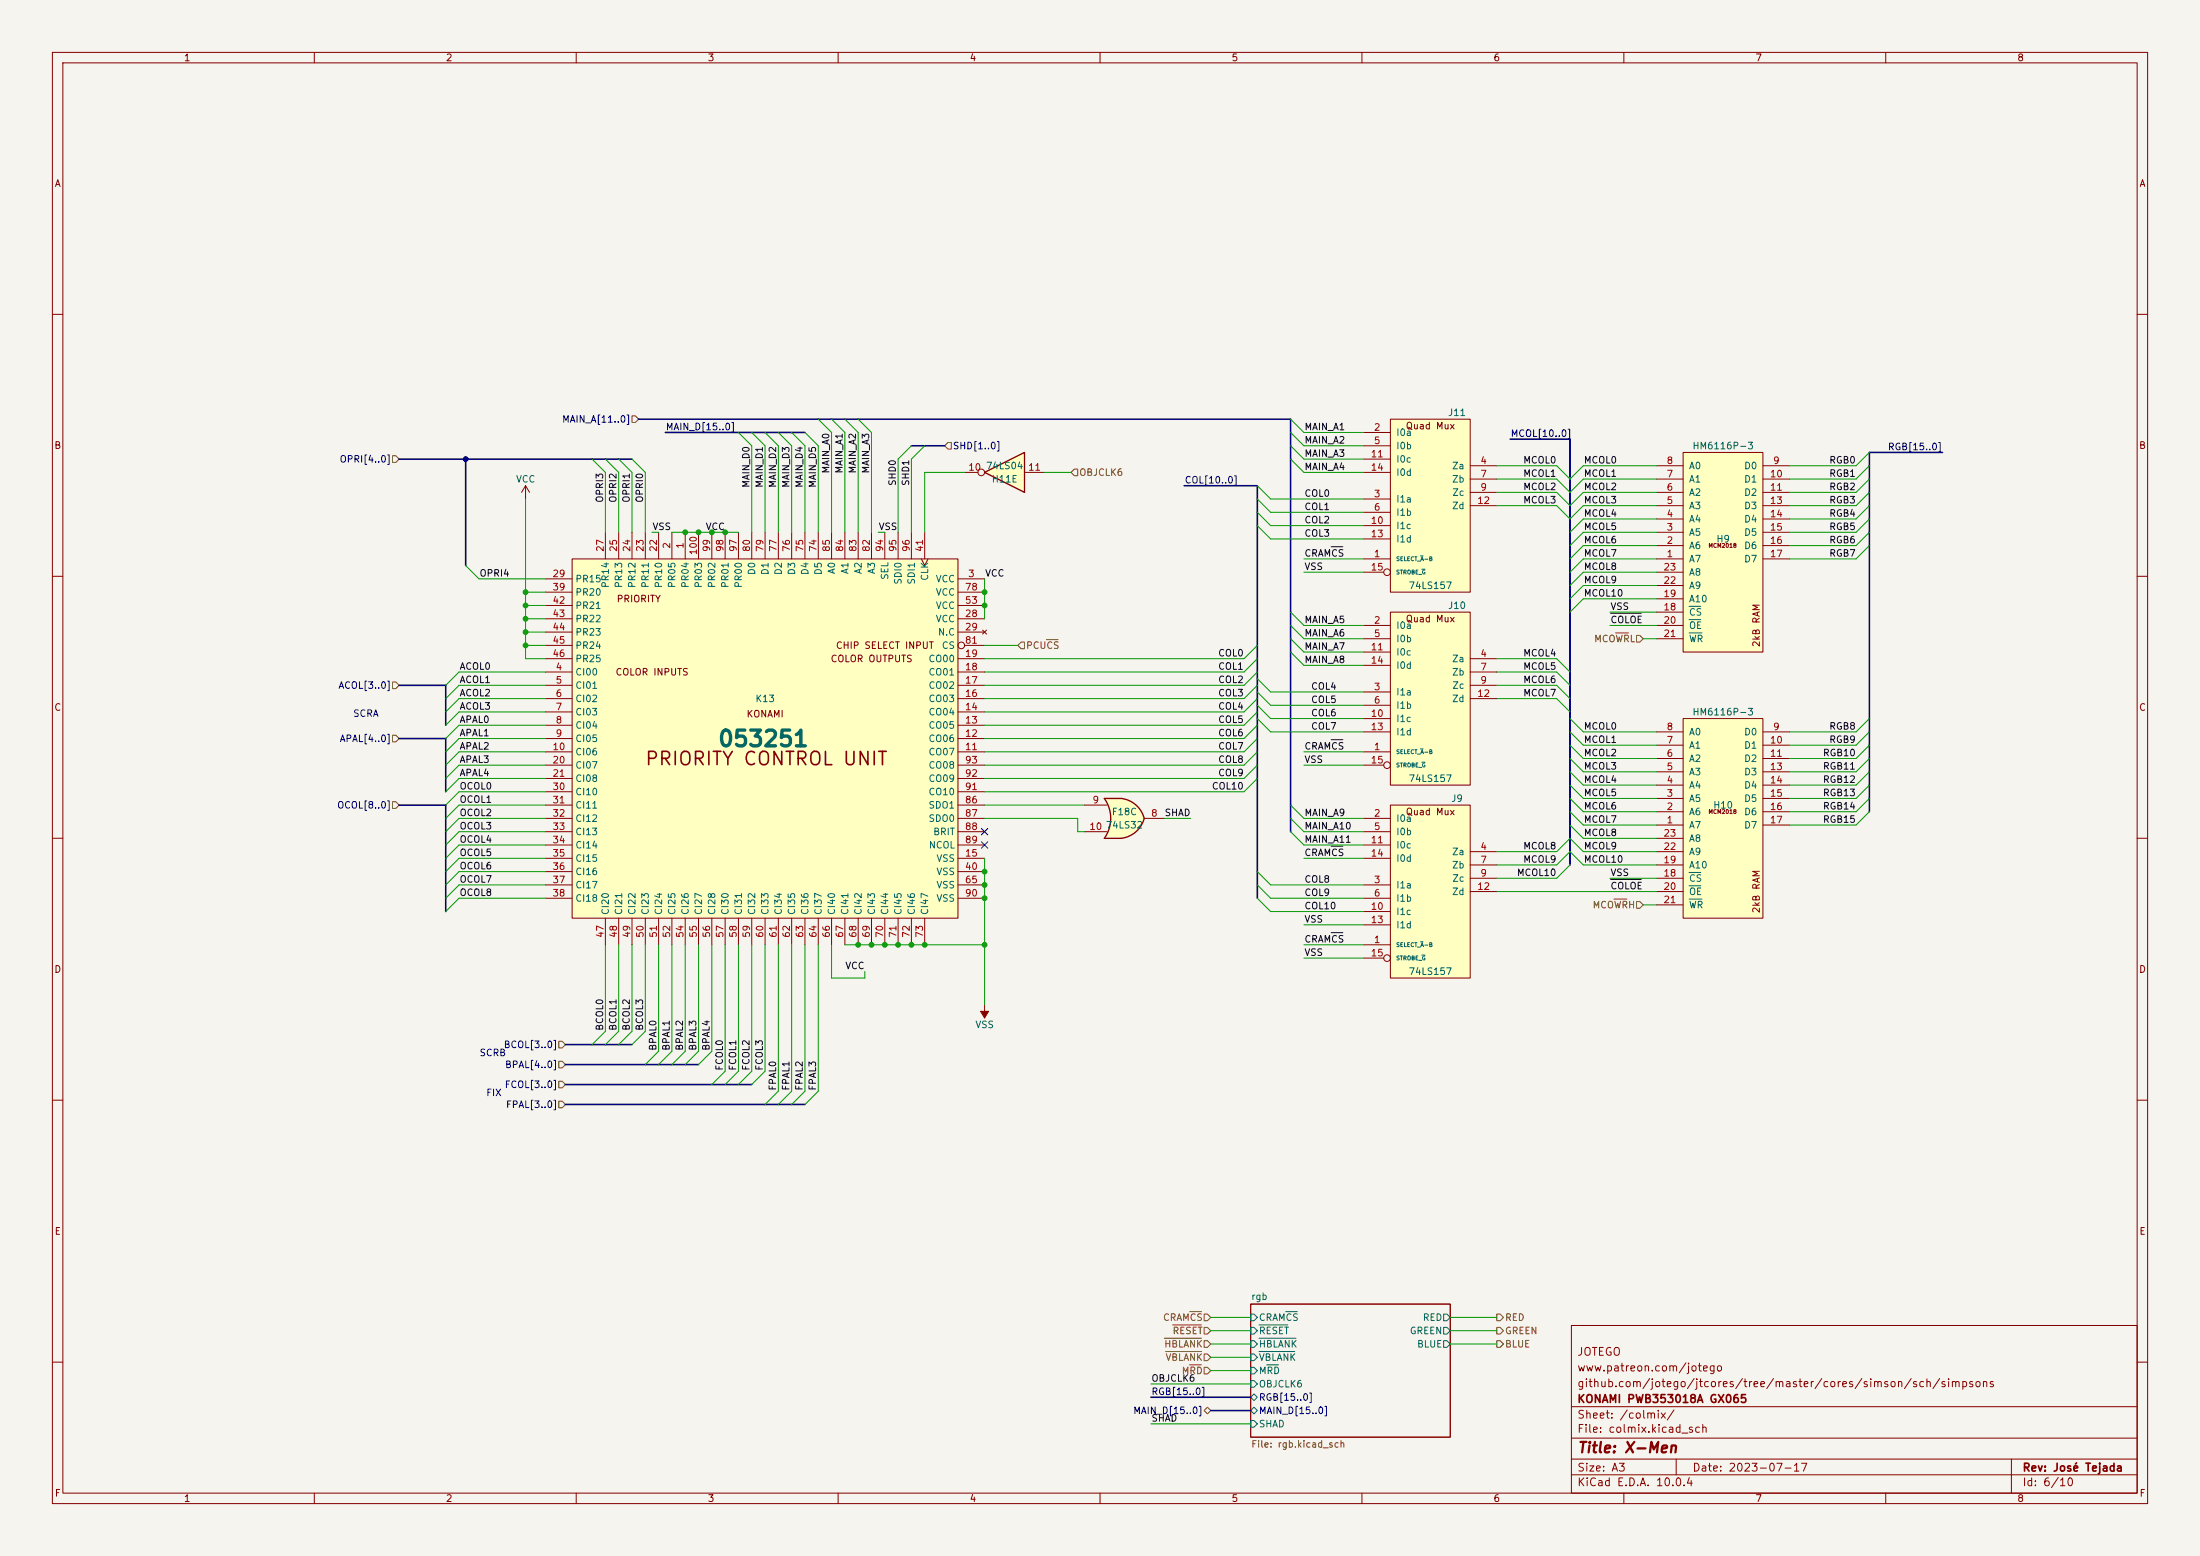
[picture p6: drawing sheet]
<svg xmlns="http://www.w3.org/2000/svg" width="420mm" height="297mm" viewBox="0 0 420 297" stroke-linecap="round" stroke-linejoin="round" font-family="sans-serif">
<path d="M0 0h420v297h-420z" fill="#f5f4ef" stroke="#f5f4ef" stroke-width=".19"/>
<g fill="none" stroke="#840000" stroke-width=".19">
<path d="M10 10h400v277h-400zM12 12h396v273h-396zM60 10v2M110 10v2M160 10v2M210 10v2M260 10v2M310 10v2M360 10v2M10 60h2M408 60h2M10 110h2"/>
<path d="M408 110h2M10 160h2M408 160h2M10 210h2M408 210h2M238.8 248.9h38.1v25.4h-38.1zM300 253h108v32h-108zM10 260h2M300 278.5h108M300 274.5h108M300 268.5h108M320 278.5v3"/>
<path d="M384 278.5v6.5M408 260h2M60 285v2M110 285v2M160 285v2M210 285v2M260 285v2M300 281.5h108M310 285v2M360 285v2"/>
</g>
<g fill="none" stroke="#006464" stroke-width=".19">
<path d="M238.8 250.8h.6l.6 .7-.6 .6h-.6zM238.8 258.4h.6l.6 .7-.6 .6h-.6zM238.8 253.4h.6l.6 .6-.6 .6h-.6zM238.8 255.9h.6l.6 .6-.6 .7h-.6zM240.3 258h6.9M240.3 252.9h5.5M240.3 255.4h7.1M245.4 250.4h2.3M275.6 253.4h.6l.7 .6-.7 .6h-.6zM275.6 255.9h.6l.7 .6-.7 .7h-.6zM275.6 250.8h.6l.7 .7-.7 .6h-.6zM238.8 261h.6l.6 .6-.6 .7h-.6z"/>
<path d="M238.8 266.7l.6-.6 .6 .6-.6 .6zM238.8 271.1h.6l.6 .7-.6 .6h-.6zM238.8 263.5h.6l.6 .7-.6 .6h-.6zM238.8 269.2l.6-.6 .6 .6-.6 .7zM241.8 260.5h2.3"/>
</g>
<path d="M265.4 80h15.3v33h-15.3z" fill="#ffffc2"/>
<g fill="none" stroke="#840000" stroke-width=".19">
<path d="M260.3 82.6h5.1M260.3 95.3h5.1M260.3 85.1h5.1M260.3 97.8h5.1M260.3 87.6h5.1M260.3 90.2h5.1M265.4 80h15.3v33h-15.3zM280.7 88.9h5M280.7 91.4h5M280.7 94h5M280.7 96.5h5M260.3 106.7h5.1"/>
<path d="M260.3 100.3h5.1M260.3 102.9h5.1M260.3 109.2h3.9"/>
<circle cx="264.8" cy="109.2" r=".63"/>
</g>
<path d="M271.2 106.1h.5M271.4 108.6h.6" fill="none" stroke="#006464" stroke-width=".19"/>
<path d="M188 90.2l7.6-3.8v7.6z" fill="#ffffc2"/>
<path d="M188 90.2l7.6-3.8v7.6z" fill="none" stroke="#840000" stroke-width=".25"/>
<g fill="none" stroke="#840000" stroke-width=".19">
<path d="M184.1 90.2h2.6M195.6 90.2h3.8"/>
<circle cx="187.3" cy="90.2" r=".63"/>
</g>
<path d="M265.4 153.7h15.3v33h-15.3z" fill="#ffffc2"/>
<g fill="none" stroke="#840000" stroke-width=".19">
<path d="M260.3 156.2h5.1M260.3 158.8h5.1M265.4 153.7h15.3v33h-15.3zM260.3 168.9h5.1M260.3 171.5h5.1M260.3 174h5.1M260.3 161.3h5.1M260.3 176.5h5.1M260.3 163.8h5.1M280.7 162.6h5M280.7 165.1h5M280.7 167.6h5"/>
<path d="M280.7 170.2h5M260.3 180.3h5.1M260.3 182.9h3.9"/>
<circle cx="264.8" cy="182.9" r=".63"/>
</g>
<path d="M271.2 179.8h.5M271.4 182.3h.6" fill="none" stroke="#006464" stroke-width=".19"/>
<path d="M210.8 152.4h3.2M210.8 160h3.2" fill="none" stroke="#ffffc2" stroke-width=".19"/>
<g fill="#ffffc2" stroke="#ffffc2" stroke-width=".19">
<path d="M213.4 154.9l5 1.3a5.2 5.2 0 0 1-4.4 3.8z"/>
<path d="M214 152.4a5.1 5.1 0 0 1 4.4 3.8l-4.9 1.3z"/>
</g>
<path d="M210.8 152.4h3.2v7.6h-3.2a6.7 6.7 0 0 0 0-7.6z" fill="#ffffc2"/>
<path d="M210.8 152.4h3.2a5.1 5.1 0 0 1 4.4 3.8 5.2 5.2 0 0 1-4.4 3.8h-3.2a6.6 6.6 0 0 0 0-7.6z" fill="none" stroke="#840000" stroke-width=".25"/>
<path d="M100.3 92.7l-.7 1.3M100.3 92.7l.8 1.3M100.3 92.7v2.6M207 153.7h4.3M207 158.8h4.3M218.4 156.2h3.8M188 191.8v2.5" fill="none" stroke="#840000" stroke-width=".19"/>
<path d="M187.2 193h1.5l-.7 1.3z" fill="#840000" stroke="#840000" stroke-width=".19"/>
<path d="M109.2 106.7h73.7v68.6h-73.7z" fill="#ffffc2"/>
<g fill="none" stroke="#840000" stroke-width=".19">
<path d="M104.1 110.5h5.1M104.1 118.1h5.1M104.1 113h5.1M104.1 115.6h5.1M109.2 106.7h73.7v68.6h-73.7zM115.6 101.6v5.1M118.1 101.6v5.1M120.6 101.6v5.1M123.2 101.6v5.1M125.7 101.6v5.1M128.3 101.6v5.1M130.8 101.6v5.1"/>
<path d="M133.3 101.6v5.1M135.9 101.6v5.1M138.4 101.6v5.1M141 101.6v5.1M143.5 101.6v5.1M146 101.6v5.1M148.6 101.6v5.1M151.1 101.6v5.1M153.7 101.6v5.1M156.2 101.6v5.1M158.7 101.6v5.1M161.3 101.6v5.1"/>
<path d="M163.8 101.6v5.1M166.4 101.6v5.1M168.9 101.6v5.1M171.4 101.6v5.1M174 101.6v5.1M175.9 106.7l.6 1.3 .7-1.3M176.5 101.6v5.1M182.9 110.5h5.1M182.9 118.1h5.1M182.9 113h5.1M182.9 115.6h5.1M104.1 128.3h5.1"/>
<path d="M104.1 130.8h5.1M104.1 133.4h5.1M104.1 135.9h5.1M104.1 138.4h5.1M104.1 125.7h5.1M104.1 120.7h5.1M104.1 123.2h5.1M182.9 128.3h5.1M182.9 130.8h5.1M182.9 133.4h5.1M182.9 135.9h5.1M182.9 138.4h5.1"/>
<path d="M182.9 125.7h5.1M182.9 120.7h5.1M184.1 123.2h3.9M187.6 120.3l.7 .7M188.3 120.3l-.7 .7M104.1 141h5.1M104.1 143.5h5.1M104.1 146.1h5.1M104.1 148.6h5.1M104.1 151.1h5.1M104.1 153.7h5.1M104.1 156.2h5.1"/>
<path d="M104.1 158.8h5.1M182.9 141h5.1M182.9 143.5h5.1M182.9 146.1h5.1M182.9 148.6h5.1M182.9 151.1h5.1M182.9 153.7h5.1M182.9 156.2h5.1M182.9 158.8h5.1M104.1 163.8h5.1M104.1 161.3h5.1M104.1 166.4h5.1"/>
<path d="M104.1 168.9h5.1M104.1 171.5h5.1M115.6 175.3v5M118.1 175.3v5M120.6 175.3v5M123.2 175.3v5M125.7 175.3v5M128.3 175.3v5M130.8 175.3v5M133.3 175.3v5M135.9 175.3v5M138.4 175.3v5"/>
<path d="M141 175.3v5M143.5 175.3v5M146 175.3v5M148.6 175.3v5M151.1 175.3v5M153.7 175.3v5M156.2 175.3v5M158.7 175.3v5M161.3 175.3v5M163.8 175.3v5M166.4 175.3v5M168.9 175.3v5"/>
<path d="M171.4 175.3v5M174 175.3v5M176.5 175.3v5M182.9 163.8h5.1M182.9 161.3h5.1M182.9 166.4h5.1M182.9 168.9h5.1M182.9 171.5h5.1"/>
<circle cx="183.5" cy="123.2" r=".63"/>
</g>
<path d="M321.3 86.4h15.2v38.1h-15.2z" fill="#ffffc2"/>
<g fill="none" stroke="#840000" stroke-width=".19">
<path d="M316.2 99.1h5.1M316.2 96.5h5.1M316.2 94h5.1M316.2 91.4h5.1M316.2 88.9h5.1M321.3 86.4h15.2v38.1h-15.2zM336.5 99.1h5.1M336.5 96.5h5.1M336.5 94h5.1M336.5 91.4h5.1M336.5 88.9h5.1M316.2 106.7h5.1"/>
<path d="M316.2 104.1h5.1M316.2 101.6h5.1M316.2 116.8h5.1M316.2 114.3h5.1M316.2 119.4h5.1M316.2 111.8h5.1M316.2 109.2h5.1M336.5 106.7h5.1M336.5 104.1h5.1M336.5 101.6h5.1M316.2 121.9h5.1"/>
</g>
<path d="M322.5 115.7h2.2M322.5 118.3h2.2M322.5 120.8h2.4" fill="none" stroke="#006464" stroke-width=".19"/>
<path d="M321.3 137.2h15.2v38.1h-15.2z" fill="#ffffc2"/>
<g fill="none" stroke="#840000" stroke-width=".19">
<path d="M316.2 139.7h5.1M321.3 137.2h15.2v38.1h-15.2zM336.5 139.7h5.1M316.2 157.5h5.1M316.2 154.9h5.1M316.2 152.4h5.1M316.2 149.9h5.1M316.2 147.3h5.1M316.2 144.8h5.1M316.2 142.2h5.1M336.5 157.5h5.1M336.5 154.9h5.1"/>
<path d="M336.5 152.4h5.1M336.5 149.9h5.1M336.5 147.3h5.1M336.5 144.8h5.1M336.5 142.2h5.1M316.2 167.6h5.1M316.2 165.1h5.1M316.2 170.2h5.1M316.2 172.7h5.1M316.2 162.6h5.1M316.2 160h5.1"/>
</g>
<path d="M322.5 166.5h2.2M322.5 169.1h2.2M322.5 171.6h2.4" fill="none" stroke="#006464" stroke-width=".19"/>
<path d="M265.4 116.8h15.3v33.1h-15.3z" fill="#ffffc2"/>
<g fill="none" stroke="#840000" stroke-width=".19">
<path d="M260.3 119.4h5.1M265.4 116.8h15.3v33.1h-15.3zM260.3 132.1h5.1M260.3 121.9h5.1M260.3 134.6h5.1M260.3 137.2h5.1M260.3 124.5h5.1M260.3 139.7h5.1M260.3 127h5.1M280.7 125.7h5M280.7 128.3h5M280.7 130.8h5"/>
<path d="M280.7 133.4h5M260.3 143.5h5.1M260.3 146.1h3.9"/>
<circle cx="264.8" cy="146" r=".63"/>
</g>
<path d="M271.2 142.9h.5M271.4 145.5h.6" fill="none" stroke="#006464" stroke-width=".19"/>
<g fill="none" stroke="#725600" stroke-width=".19">
<path d="M120.6 79.4h.7l.6 .6-.6 .6h-.7zM74.9 87h.7l.6 .6-.6 .7h-.7zM181 84.5h.6v1.2h-.6l-.7-.6zM205.1 89.5h.6v1.3h-.6l-.6-.6zM74.9 130.2h.7l.6 .6-.6 .6h-.7zM194.9 122.6h.7v1.2h-.7l-.6-.6zM199.8 122.1h2.2M308.4 120.8h2.5M312.4 121.3h.7l.6 .6-.6 .7h-.7zM74.9 153h.7l.6 .7-.6 .6h-.7zM74.9 140.3h.7l.6 .7-.6 .6h-.7zM308.1 171.6h2.5"/>
<path d="M312.4 172.1h.7l.6 .6-.6 .7h-.7zM106.7 198.8h.6l.6 .6-.6 .6h-.6zM106.7 206.4h.6l.6 .6-.6 .6h-.6zM106.7 210.2h.6l.6 .6-.6 .7h-.6zM106.7 202.6h.6l.6 .6-.6 .6h-.6zM222.3 255.4h7M222.5 258h6.8M223.9 252.9h5.4M227.1 250.4h2.2M229.9 255.9h.6l.6 .6-.6 .7h-.6zM229.9 258.4h.6l.6 .7-.6 .6h-.6zM229.9 253.4h.6l.6 .6-.6 .6h-.6z"/>
<path d="M229.9 250.8h.6l.6 .7-.6 .6h-.6zM285.7 255.9h.7l.6 .6-.6 .7h-.7zM285.7 253.4h.7l.6 .6-.6 .6h-.7zM285.7 250.8h.7l.6 .7-.6 .6h-.7zM227.1 260.5h2.2M229.9 261h.6l.6 .6-.6 .7h-.6zM229.9 269.2l.6-.6 .6 .6-.6 .7z"/>
</g>
<path d="M254.1 104.4h2.3M307.5 117.1h5.8M254.1 141.2h2.3M254.1 178h2.3M254.1 161.5h2.3M307.5 167.9h5.8" fill="none" stroke="#0f0f0f" stroke-width=".19"/>
<g fill="none" stroke="#000084" stroke-width=".3">
<path d="M76.2 87.6h44.4M88.9 87.6v20.4M121.9 80h124.5v78.8M127 82.6h26.7M174 85.1h6.3M226.1 92.7h13.9v78.8M288.3 83.8h11.4v81.3M370.8 86.4h-13.9v68.5M76.2 130.8h8.9v7.6M76.2 141h8.9v10.1M76.2 153.7h8.9v20.3M107.9 199.4h12.7"/>
<path d="M107.9 203.2h25.4M107.9 207h35.6M107.9 210.8h45.8M219.7 266.7h19.1M231.1 269.2h7.7"/>
</g>
<g fill="none" stroke="#009600" stroke-width=".19">
<path d="M100.3 95.3v30.4h3.8M113 87.6l2.6 2.6v11.4M115.6 87.6l2.5 2.6v11.4M118.1 87.6l2.5 2.6v11.4M120.6 87.6l2.6 2.6v11.4M141 82.6l2.5 2.5v16.5M143.5 82.6l2.5 2.5v16.5M146 82.6l2.6 2.5v16.5M148.6 82.6l2.5 2.5v16.5M151.1 82.6l2.6 2.5v16.5M153.7 82.6l2.5 2.5v16.5M156.2 80l2.5 2.6v19"/>
<path d="M158.7 80l2.6 2.6v19M161.3 80l2.5 2.6v19M163.8 80l2.6 2.6v19M174 85.1l-2.6 2.5v14M176.5 85.1l-2.5 2.5v14M184.1 90.2h-7.6v11.4M199.4 90.2h5.1M240 97.8l2.6 2.5h17.7M240 95.3l2.6 2.5h17.7M240 92.7l2.6 2.6h17.7M246.4 87.6l2.5 2.6h11.4M246.4 82.6l2.5 2.5h11.4"/>
<path d="M246.4 85.1l2.5 2.5h11.4M246.4 80l2.5 2.6h11.4M285.7 96.5h11.5l2.5 2.6 2.6-2.6h13.9M285.7 94h11.5l2.5 2.5 2.6-2.5h13.9M285.7 91.4h11.5l2.5 2.6 2.6-2.6h13.9M285.7 88.9h11.5l2.5 2.5 2.6-2.5h13.9M316.2 99.1h-13.9l-2.6 2.5M356.9 99.1l-2.6 2.5h-12.7M356.9 94l-2.6 2.5h-12.7M356.9 96.5l-2.6 2.6h-12.7M356.9 91.4l-2.6 2.6h-12.7M356.9 88.9l-2.6 2.5h-12.7"/>
<path d="M356.9 86.4l-2.6 2.5h-12.7M88.9 108l2.5 2.5h12.7M100.3 113h3.8M100.3 118.1h3.8M100.3 115.6h3.8M124.5 101.6h1.2M128.3 101.6h12.7M167.6 101.6h1.3M188 110.5v7.6M240 100.3l2.6 2.6h17.7M246.4 116.8l2.5 2.6h11.4M246.4 119.4l2.5 2.5h11.4"/>
<path d="M248.9 106.7h11.4M248.9 109.2h11.4M307.3 119.4h8.9M307.3 116.8h8.9M316.2 106.7h-13.9l-2.6 2.5M316.2 104.1h-13.9l-2.6 2.6M316.2 101.6h-13.9l-2.6 2.5M316.2 109.2h-13.9l-2.6 2.6M316.2 114.3h-13.9l-2.6 2.5M316.2 111.8h-13.9l-2.6 2.5M356.9 104.1l-2.6 2.6h-12.7M356.9 101.6l-2.6 2.5h-12.7"/>
<path d="M100.3 123.2h3.8M100.3 120.7h3.8M104.1 130.8h-16.5l-2.5 2.6M104.1 133.4h-16.5l-2.5 2.5M104.1 128.3h-16.5l-2.5 2.5M104.1 135.9h-16.5l-2.5 2.5M104.1 138.4h-16.5l-2.5 2.6M188 123.2h6.3M240 128.3l-2.5 2.5h-49.5M240 137.2l2.6 2.5h17.7M240 132.1l2.6 2.5h17.7M240 129.5l2.6 2.6h17.7"/>
<path d="M240 134.6l2.6 2.6h17.7M240 130.8l-2.5 2.6h-49.5M240 125.7l-2.5 2.6h-49.5M240 123.2l-2.5 2.5h-49.5M240 133.4l-2.5 2.5h-49.5M240 138.4l-2.5 2.6h-49.5M240 135.9l-2.5 2.5h-49.5M246.4 121.9l2.5 2.6h11.4M246.4 124.5l2.5 2.5h11.4M285.7 130.8h11.5l2.5 2.6M285.7 133.4h11.5l2.5 2.5M285.7 128.3h11.5l2.5 2.5"/>
<path d="M285.7 125.7h11.5l2.5 2.6M299.7 137.2l2.6 2.5h13.9M299.7 139.7l2.6 2.5h13.9M313.7 121.9h2.5M356.9 137.2l-2.6 2.5h-12.7M356.9 139.7l-2.6 2.5h-12.7M104.1 153.7h-16.5l-2.5 2.5M104.1 151.1h-16.5l-2.5 2.6M104.1 156.2h-16.5l-2.5 2.6M104.1 143.5h-16.5l-2.5 2.6M104.1 146.1h-16.5l-2.5 2.5M104.1 148.6h-16.5l-2.5 2.5"/>
<path d="M104.1 141h-16.5l-2.5 2.5M104.1 158.8h-16.5l-2.5 2.5M188 153.7h19M188 156.2h17.7v2.6h1.3M222.2 156.2h5.1M240 148.6l-2.5 2.5h-49.5M240 141l-2.5 2.5h-49.5M240 143.5l-2.5 2.6h-49.5M240 146.1l-2.5 2.5h-49.5M246.4 153.7l2.5 2.5h11.4M246.4 156.2l2.5 2.6h11.4M246.4 158.8l2.5 2.5h11.4"/>
<path d="M248.9 143.5h11.4M248.9 146.1h11.4M299.7 144.8l2.6 2.5h13.9M299.7 152.4l2.6 2.5h13.9M299.7 149.9l2.6 2.5h13.9M299.7 157.5l2.6 2.5h13.9M299.7 142.2l2.6 2.6h13.9M299.7 147.3l2.6 2.6h13.9M299.7 154.9l2.6 2.6h13.9M356.9 144.8l-2.6 2.5h-12.7M356.9 152.4l-2.6 2.5h-12.7M356.9 149.9l-2.6 2.5h-12.7"/>
<path d="M356.9 142.2l-2.6 2.6h-12.7M356.9 147.3l-2.6 2.6h-12.7M356.9 154.9l-2.6 2.6h-12.7M104.1 171.5h-16.5l-2.5 2.5M104.1 161.3h-16.5l-2.5 2.5M104.1 163.8h-16.5l-2.5 2.6M104.1 168.9h-16.5l-2.5 2.6M104.1 166.4h-16.5l-2.5 2.5M188 163.8v28M240 168.9l2.6 2.6h17.7M240 166.4l2.6 2.5h17.7M240 171.5l2.6 2.5h17.7"/>
<path d="M248.9 176.5h11.4M248.9 163.8h11.4M285.7 162.6h11.5l2.5-2.6 2.6 2.6h13.9M285.7 165.1h11.5l2.5-2.5 2.6 2.5h13.9M285.7 170.2h30.5M299.7 165.1l-2.5 2.5h-11.5M307.3 167.6h8.9M313.7 172.7h2.5M115.6 180.3v16.6l-2.6 2.5M118.1 180.3v16.6l-2.5 2.5M120.6 180.3v16.6l-2.5 2.5M123.2 180.3v16.6l-2.6 2.5"/>
<path d="M125.7 180.3v20.4l-2.5 2.5M128.3 180.3v20.4l-2.6 2.5M130.8 180.3v20.4l-2.5 2.5M133.3 180.3v20.4l-2.5 2.5M135.9 180.3v20.4l-2.6 2.5M138.4 180.3v24.2l-2.5 2.5M141 180.3v24.2l-2.6 2.5M143.5 180.3v24.2l-2.5 2.5M146 180.3v24.2l-2.5 2.5M148.6 180.3v28l-2.6 2.5M151.1 180.3v28l-2.5 2.5M153.7 180.3v28l-2.6 2.5"/>
<path d="M156.2 180.3v28l-2.5 2.5M158.7 180.3v6.4h6.4v-1.3M161.3 180.3h26.7M248.9 180.3h11.4M248.9 182.9h11.4M231.1 251.5h7.7M231.1 256.5h7.7M231.1 259.1h7.7M231.1 254h7.7M276.9 251.5h8.8M276.9 256.5h8.8M276.9 254h8.8"/>
<path d="M219.7 264.2h19.1M219.7 271.8h19.1M231.1 261.6h7.7"/>
</g>
<path d="M187.4 158.1l1.2 1.3M188.6 158.1l-1.2 1.3M187.4 160.7l1.2 1.2M188.6 160.7l-1.2 1.2" fill="none" stroke="#000084" stroke-width=".19"/>
<g fill="#009600" stroke="#009600" stroke-width=".19">
<circle cx="188" cy="115.6" r=".46"/>
<circle cx="188" cy="113" r=".46"/>
<circle cx="188" cy="180.3" r=".46"/>
<circle cx="176.5" cy="180.3" r=".46"/>
<circle cx="174" cy="180.3" r=".46"/>
<circle cx="171.4" cy="180.3" r=".46"/>
<circle cx="163.8" cy="180.3" r=".46"/>
<circle cx="166.4" cy="180.3" r=".46"/>
<circle cx="168.9" cy="180.3" r=".46"/>
<circle cx="188" cy="166.4" r=".46"/>
<circle cx="188" cy="168.9" r=".46"/>
<circle cx="188" cy="171.5" r=".46"/>
<circle cx="100.3" cy="123.2" r=".46"/>
<circle cx="100.3" cy="120.7" r=".46"/>
<circle cx="100.3" cy="115.6" r=".46"/>
<circle cx="100.3" cy="113" r=".46"/>
<circle cx="100.3" cy="118.1" r=".46"/>
<circle cx="133.3" cy="101.6" r=".46"/>
<circle cx="135.9" cy="101.6" r=".46"/>
<circle cx="130.8" cy="101.6" r=".46"/>
<circle cx="138.4" cy="101.6" r=".46"/>
</g>
<circle cx="88.9" cy="87.6" r=".46" fill="#000084" stroke="#000084" stroke-width=".19"/>
<text font-size="3" fill="#006464" x="136.9" y="143.3">053251</text>
<text font-size="2.5" fill="#840000" x="123" y="146.7">PRIORITY CONTROL UNIT</text>
<text font-size="2" fill="#840000" x="301" y="277.8">Title: X-Men</text>
<g font-size="1.5" fill="#840000">
<text x="301" y="262.1">www.patreon.com/jotego</text>
<text x="301" y="259.1">JOTEGO</text>
<text x="301" y="268.1">KONAMI PWB353018A GX065</text>
<text x="301" y="265.1">github.com/jotego/jtcores/tree/master/cores/simson/sch/simpsons</text>
<text x="301" y="273.8">File: colmix.kicad_sch</text>
<text x="301" y="271.1">Sheet: /colmix/</text>
<text x="301" y="281.2">Size: A3</text>
<text x="323" y="281.2">Date: 2023-07-17</text>
<text x="386" y="281.2">Rev: José Tejada</text>
<text x="301" y="284">KiCad E.D.A. 10.0.4</text>
<text x="386" y="284">Id: 6/10</text>
</g>
<g font-size="1.3" fill="#840000">
<text x="35" y="12">1</text>
<text x="85" y="12">2</text>
<text x="135" y="12">3</text>
<text x="185" y="12">4</text>
<text x="235" y="12">5</text>
<text x="285" y="12">6</text>
<text x="335" y="12">7</text>
<text x="385" y="12">8</text>
<text x="10.3" y="36">A</text>
<text x="408.3" y="36">A</text>
<text x="268.3" y="82.3">Quad Mux</text>
<text x="10.3" y="86">B</text>
<text x="408.2" y="86">B</text>
<text x="117.6" y="115.3">PRIORITY</text>
<text x="268.3" y="119.1">Quad Mux</text>
<text x="159.5" y="124.2">CHIP SELECT INPUT</text>
<text x="336.3" y="123.6" transform="rotate(-90 336.3 123.6)">2kB RAM</text>
<text x="117.4" y="129.2">COLOR INPUTS</text>
<text x="158.5" y="126.7">COLOR OUTPUTS</text>
<text x="10.3" y="136">C</text>
<text x="142.4" y="137.2">KONAMI</text>
<text x="408.2" y="136">C</text>
<text x="268.3" y="155.9">Quad Mux</text>
<text x="336.3" y="174.4" transform="rotate(-90 336.3 174.4)">2kB RAM</text>
<text x="10.3" y="186">D</text>
<text x="408.2" y="186">D</text>
<text x="10.3" y="236">E</text>
<text x="408.3" y="236">E</text>
<text x="10.3" y="286">F</text>
<text x="35" y="287">1</text>
<text x="85" y="287">2</text>
<text x="135" y="287">3</text>
<text x="185" y="287">4</text>
<text x="235" y="287">5</text>
<text x="285" y="287">6</text>
<text x="335" y="287">7</text>
<text x="385" y="287">8</text>
<text x="408.3" y="286">F</text>
</g>
<g font-size="1.3" fill="#000084">
<text x="107.2" y="81">MAIN_A[11..0]</text>
<text x="127" y="82.4">MAIN_D[15..0]</text>
<text x="288.3" y="83.7">MCOL[10..0]</text>
<text x="64.7" y="88.6">OPRI[4..0]</text>
<text x="181.8" y="86.1">SHD[1..0]</text>
<text x="360.3" y="86.2">RGB[15..0]</text>
<text x="226.1" y="92.6">COL[10..0]</text>
<text x="64.5" y="131.8">ACOL[3..0]</text>
<text x="64.7" y="141.9">APAL[4..0]</text>
<text x="64.3" y="154.6">OCOL[8..0]</text>
<text x="96.1" y="200.4">BCOL[3..0]</text>
<text x="96.2" y="208">FCOL[3..0]</text>
<text x="96.3" y="204.2">BPAL[4..0]</text>
<text x="96.5" y="211.8">FPAL[3..0]</text>
<text x="219.7" y="266.6">RGB[15..0]</text>
<text x="240.2" y="267.7">RGB[15..0]</text>
<text x="216.2" y="270.2">MAIN_D[15..0]</text>
<text x="240.2" y="270.2">MAIN_D[15..0]</text>
</g>
<g font-size="1.3" fill="#0f0f0f">
<text x="248.9" y="82.4">MAIN_A1</text>
<text x="248.9" y="87.5">MAIN_A3</text>
<text x="248.9" y="85">MAIN_A2</text>
<text x="290.7" y="88.8">MCOL0</text>
<text x="302.3" y="88.8">MCOL0</text>
<text x="349.1" y="88.8">RGB0</text>
<text x="143.4" y="93.2" transform="rotate(-90 143.4 93.2)">MAIN_D0</text>
<text x="145.9" y="93.2" transform="rotate(-90 145.9 93.2)">MAIN_D1</text>
<text x="148.5" y="93.2" transform="rotate(-90 148.5 93.2)">MAIN_D2</text>
<text x="151" y="93.2" transform="rotate(-90 151 93.2)">MAIN_D3</text>
<text x="153.5" y="93.2" transform="rotate(-90 153.5 93.2)">MAIN_D4</text>
<text x="156.1" y="93.2" transform="rotate(-90 156.1 93.2)">MAIN_D5</text>
<text x="158.6" y="90.5" transform="rotate(-90 158.6 90.5)">MAIN_A0</text>
<text x="161.2" y="90.5" transform="rotate(-90 161.2 90.5)">MAIN_A1</text>
<text x="163.7" y="90.5" transform="rotate(-90 163.7 90.5)">MAIN_A2</text>
<text x="166.2" y="90.5" transform="rotate(-90 166.2 90.5)">MAIN_A3</text>
<text x="171.3" y="92.9" transform="rotate(-90 171.3 92.9)">SHD0</text>
<text x="173.9" y="92.9" transform="rotate(-90 173.9 92.9)">SHD1</text>
<text x="248.9" y="90">MAIN_A4</text>
<text x="248.9" y="95.1">COL0</text>
<text x="290.7" y="93.9">MCOL2</text>
<text x="290.7" y="91.3">MCOL1</text>
<text x="302.3" y="91.3">MCOL1</text>
<text x="302.3" y="93.9">MCOL2</text>
<text x="349.1" y="93.9">RGB2</text>
<text x="349.1" y="91.3">RGB1</text>
<text x="115.4" y="96.1" transform="rotate(-90 115.4 96.1)">OPRI3</text>
<text x="118" y="96.1" transform="rotate(-90 118 96.1)">OPRI2</text>
<text x="120.5" y="96.1" transform="rotate(-90 120.5 96.1)">OPRI1</text>
<text x="123.1" y="96.1" transform="rotate(-90 123.1 96.1)">OPRI0</text>
<text x="124.5" y="101.5">VSS</text>
<text x="134.6" y="101.5">VCC</text>
<text x="167.6" y="101.5">VSS</text>
<text x="248.9" y="100.2">COL2</text>
<text x="248.9" y="97.7">COL1</text>
<text x="290.7" y="96.4">MCOL3</text>
<text x="302.3" y="98.9">MCOL4</text>
<text x="302.3" y="96.4">MCOL3</text>
<text x="302.3" y="101.5">MCOL5</text>
<text x="349.1" y="101.5">RGB5</text>
<text x="349.1" y="96.4">RGB3</text>
<text x="349.1" y="98.9">RGB4</text>
<text x="248.9" y="102.7">COL3</text>
<text x="248.9" y="106.6">CRAMCS</text>
<text x="302.3" y="106.6">MCOL7</text>
<text x="302.3" y="104">MCOL6</text>
<text x="349.1" y="106.6">RGB7</text>
<text x="349.1" y="104">RGB6</text>
<text x="91.4" y="110.4">OPRI4</text>
<text x="188" y="110.4">VCC</text>
<text x="248.9" y="109.1">VSS</text>
<text x="302.3" y="111.6">MCOL9</text>
<text x="302.3" y="109.1">MCOL8</text>
<text x="248.9" y="119.3">MAIN_A5</text>
<text x="302.3" y="114.2">MCOL10</text>
<text x="307.3" y="119.3">COLOE</text>
<text x="307.3" y="116.7">VSS</text>
<text x="232.4" y="125.6">COL0</text>
<text x="248.9" y="121.8">MAIN_A6</text>
<text x="248.9" y="124.3">MAIN_A7</text>
<text x="290.7" y="125.6">MCOL4</text>
<text x="87.6" y="130.7">ACOL1</text>
<text x="87.6" y="128.1">ACOL0</text>
<text x="232.4" y="128.1">COL1</text>
<text x="232.4" y="130.7">COL2</text>
<text x="248.9" y="126.9">MAIN_A8</text>
<text x="250.2" y="132">COL4</text>
<text x="290.7" y="130.7">MCOL6</text>
<text x="290.7" y="128.1">MCOL5</text>
<text x="87.6" y="133.2">ACOL2</text>
<text x="87.6" y="135.8">ACOL3</text>
<text x="232.4" y="135.8">COL4</text>
<text x="232.4" y="133.2">COL3</text>
<text x="250.2" y="134.5">COL5</text>
<text x="250.2" y="137">COL6</text>
<text x="290.7" y="133.2">MCOL7</text>
<text x="87.6" y="138.3">APAL0</text>
<text x="87.6" y="140.8">APAL1</text>
<text x="87.6" y="143.4">APAL2</text>
<text x="232.4" y="138.3">COL5</text>
<text x="232.4" y="143.4">COL7</text>
<text x="232.4" y="140.8">COL6</text>
<text x="248.9" y="143.4">CRAMCS</text>
<text x="250.2" y="139.6">COL7</text>
<text x="302.3" y="139.6">MCOL0</text>
<text x="302.3" y="142.1">MCOL1</text>
<text x="349.1" y="139.6">RGB8</text>
<text x="349.1" y="142.1">RGB9</text>
<text x="87.6" y="145.9">APAL3</text>
<text x="87.6" y="148.5">APAL4</text>
<text x="232.4" y="145.9">COL8</text>
<text x="232.4" y="148.5">COL9</text>
<text x="248.9" y="145.9">VSS</text>
<text x="302.3" y="144.7">MCOL2</text>
<text x="302.3" y="149.7">MCOL4</text>
<text x="302.3" y="147.2">MCOL3</text>
<text x="347.9" y="144.7">RGB10</text>
<text x="347.9" y="147.2">RGB11</text>
<text x="347.9" y="149.7">RGB12</text>
<text x="87.6" y="151">OCOL0</text>
<text x="87.6" y="153.5">OCOL1</text>
<text x="231.2" y="151">COL10</text>
<text x="302.3" y="154.8">MCOL6</text>
<text x="302.3" y="152.3">MCOL5</text>
<text x="347.9" y="154.8">RGB14</text>
<text x="347.9" y="152.3">RGB13</text>
<text x="87.6" y="161.2">OCOL4</text>
<text x="87.6" y="156.1">OCOL2</text>
<text x="87.6" y="158.6">OCOL3</text>
<text x="222.2" y="156.1">SHAD</text>
<text x="248.9" y="158.6">MAIN_A10</text>
<text x="248.9" y="156.1">MAIN_A9</text>
<text x="248.9" y="161.2">MAIN_A11</text>
<text x="302.3" y="157.4">MCOL7</text>
<text x="302.3" y="159.9">MCOL8</text>
<text x="347.9" y="157.4">RGB15</text>
<text x="87.6" y="163.7">OCOL5</text>
<text x="87.6" y="166.2">OCOL6</text>
<text x="248.9" y="163.7">CRAMCS</text>
<text x="289.5" y="167.5">MCOL10</text>
<text x="290.7" y="162.4">MCOL8</text>
<text x="290.7" y="165">MCOL9</text>
<text x="302.3" y="165">MCOL10</text>
<text x="302.3" y="162.4">MCOL9</text>
<text x="307.3" y="167.5">VSS</text>
<text x="87.6" y="171.3">OCOL8</text>
<text x="87.6" y="168.8">OCOL7</text>
<text x="248.9" y="173.9">COL10</text>
<text x="248.9" y="171.3">COL9</text>
<text x="248.9" y="168.8">COL8</text>
<text x="307.3" y="170.1">COLOE</text>
<text x="248.9" y="176.4">VSS</text>
<text x="161.3" y="185.3">VCC</text>
<text x="248.9" y="182.8">VSS</text>
<text x="248.9" y="180.2">CRAMCS</text>
<text x="115.4" y="196.8" transform="rotate(-90 115.4 196.8)">BCOL0</text>
<text x="118" y="196.8" transform="rotate(-90 118 196.8)">BCOL1</text>
<text x="120.5" y="196.8" transform="rotate(-90 120.5 196.8)">BCOL2</text>
<text x="123.1" y="196.8" transform="rotate(-90 123.1 196.8)">BCOL3</text>
<text x="125.6" y="200.7" transform="rotate(-90 125.6 200.7)">BPAL0</text>
<text x="128.1" y="200.7" transform="rotate(-90 128.1 200.7)">BPAL1</text>
<text x="130.7" y="200.7" transform="rotate(-90 130.7 200.7)">BPAL2</text>
<text x="133.2" y="200.7" transform="rotate(-90 133.2 200.7)">BPAL3</text>
<text x="135.8" y="200.7" transform="rotate(-90 135.8 200.7)">BPAL4</text>
<text x="138.3" y="204.5" transform="rotate(-90 138.3 204.5)">FCOL0</text>
<text x="140.8" y="204.5" transform="rotate(-90 140.8 204.5)">FCOL1</text>
<text x="143.4" y="204.5" transform="rotate(-90 143.4 204.5)">FCOL2</text>
<text x="145.9" y="204.5" transform="rotate(-90 145.9 204.5)">FCOL3</text>
<text x="148.5" y="208.3" transform="rotate(-90 148.5 208.3)">FPAL0</text>
<text x="151" y="208.3" transform="rotate(-90 151 208.3)">FPAL1</text>
<text x="153.5" y="208.3" transform="rotate(-90 153.5 208.3)">FPAL2</text>
<text x="156.1" y="208.3" transform="rotate(-90 156.1 208.3)">FPAL3</text>
<text x="219.7" y="264">OBJCLK6</text>
<text x="219.7" y="271.7">SHAD</text>
</g>
<g font-size="1.3" fill="#a90000">
<text x="262.2" y="82.5">2</text>
<text x="261.6" y="87.6">11</text>
<text x="262.2" y="85.1">5</text>
<text x="282.5" y="88.9">4</text>
<text x="318.1" y="88.9">8</text>
<text x="338.4" y="88.9">9</text>
<text x="184.7" y="90.1">10</text>
<text x="196.2" y="90.1">11</text>
<text x="261.6" y="90.1">14</text>
<text x="262.2" y="95.2">3</text>
<text x="282.5" y="91.4">7</text>
<text x="282.5" y="94">9</text>
<text x="318.1" y="94">6</text>
<text x="318.1" y="91.4">7</text>
<text x="337.8" y="91.4">10</text>
<text x="337.8" y="94">11</text>
<text x="261.6" y="100.3">10</text>
<text x="262.2" y="97.8">6</text>
<text x="281.9" y="96.5">12</text>
<text x="318.1" y="101.6">3</text>
<text x="318.1" y="99">4</text>
<text x="318.1" y="96.5">5</text>
<text x="337.8" y="96.5">13</text>
<text x="337.8" y="99">14</text>
<text x="337.8" y="101.6">15</text>
<text x="115.5" y="105.5" transform="rotate(-90 115.5 105.5)">27</text>
<text x="118.1" y="105.5" transform="rotate(-90 118.1 105.5)">25</text>
<text x="120.6" y="105.5" transform="rotate(-90 120.6 105.5)">24</text>
<text x="123.2" y="105.5" transform="rotate(-90 123.2 105.5)">23</text>
<text x="125.7" y="105.5" transform="rotate(-90 125.7 105.5)">22</text>
<text x="128.2" y="104.8" transform="rotate(-90 128.2 104.8)">2</text>
<text x="130.8" y="104.8" transform="rotate(-90 130.8 104.8)">1</text>
<text x="133.3" y="106.1" transform="rotate(-90 133.3 106.1)">100</text>
<text x="135.9" y="105.5" transform="rotate(-90 135.9 105.5)">99</text>
<text x="138.4" y="105.5" transform="rotate(-90 138.4 105.5)">98</text>
<text x="140.9" y="105.5" transform="rotate(-90 140.9 105.5)">97</text>
<text x="143.5" y="105.5" transform="rotate(-90 143.5 105.5)">80</text>
<text x="146" y="105.5" transform="rotate(-90 146 105.5)">79</text>
<text x="148.6" y="105.5" transform="rotate(-90 148.6 105.5)">77</text>
<text x="151.1" y="105.5" transform="rotate(-90 151.1 105.5)">76</text>
<text x="153.6" y="105.5" transform="rotate(-90 153.6 105.5)">75</text>
<text x="156.2" y="105.5" transform="rotate(-90 156.2 105.5)">74</text>
<text x="158.7" y="105.5" transform="rotate(-90 158.7 105.5)">85</text>
<text x="161.3" y="105.5" transform="rotate(-90 161.3 105.5)">84</text>
<text x="163.8" y="105.5" transform="rotate(-90 163.8 105.5)">83</text>
<text x="166.3" y="105.5" transform="rotate(-90 166.3 105.5)">82</text>
<text x="168.9" y="105.5" transform="rotate(-90 168.9 105.5)">94</text>
<text x="171.4" y="105.5" transform="rotate(-90 171.4 105.5)">95</text>
<text x="174" y="105.5" transform="rotate(-90 174 105.5)">96</text>
<text x="176.5" y="105.5" transform="rotate(-90 176.5 105.5)">41</text>
<text x="261.6" y="102.8">13</text>
<text x="262.2" y="106.7">1</text>
<text x="318.1" y="106.7">1</text>
<text x="318.1" y="104.1">2</text>
<text x="337.8" y="104.1">16</text>
<text x="337.8" y="106.7">17</text>
<text x="105.4" y="110.5">29</text>
<text x="105.4" y="113">39</text>
<text x="184.1" y="113">78</text>
<text x="184.7" y="110.5">3</text>
<text x="261.6" y="109.2">15</text>
<text x="317.5" y="111.7">22</text>
<text x="317.5" y="109.2">23</text>
<text x="105.4" y="115.5">42</text>
<text x="105.4" y="118.1">43</text>
<text x="184.1" y="118.1">28</text>
<text x="184.1" y="115.5">53</text>
<text x="262.2" y="119.4">2</text>
<text x="317.5" y="116.8">18</text>
<text x="317.5" y="114.3">19</text>
<text x="317.5" y="119.4">20</text>
<text x="105.4" y="120.6">44</text>
<text x="105.4" y="123.2">45</text>
<text x="105.4" y="125.7">46</text>
<text x="184.1" y="125.7">19</text>
<text x="184.1" y="120.6">29</text>
<text x="184.1" y="123.2">81</text>
<text x="261.6" y="124.4">11</text>
<text x="262.2" y="121.9">5</text>
<text x="282.5" y="125.7">4</text>
<text x="317.5" y="121.9">21</text>
<text x="106" y="128.2">4</text>
<text x="106" y="130.8">5</text>
<text x="184.1" y="130.8">17</text>
<text x="184.1" y="128.2">18</text>
<text x="261.6" y="127">14</text>
<text x="282.5" y="128.2">7</text>
<text x="282.5" y="130.8">9</text>
<text x="106" y="133.3">6</text>
<text x="106" y="135.9">7</text>
<text x="184.1" y="135.9">14</text>
<text x="184.1" y="133.3">16</text>
<text x="261.6" y="137.1">10</text>
<text x="262.2" y="132.1">3</text>
<text x="262.2" y="134.6">6</text>
<text x="281.9" y="133.3">12</text>
<text x="105.4" y="143.5">10</text>
<text x="106" y="138.4">8</text>
<text x="106" y="140.9">9</text>
<text x="184.1" y="143.5">11</text>
<text x="184.1" y="140.9">12</text>
<text x="184.1" y="138.4">13</text>
<text x="261.6" y="139.7">13</text>
<text x="262.2" y="143.5">1</text>
<text x="318.1" y="142.2">7</text>
<text x="318.1" y="139.7">8</text>
<text x="337.8" y="142.2">10</text>
<text x="338.4" y="139.7">9</text>
<text x="105.4" y="146">20</text>
<text x="105.4" y="148.6">21</text>
<text x="184.1" y="148.6">92</text>
<text x="184.1" y="146">93</text>
<text x="261.6" y="146">15</text>
<text x="318.1" y="149.8">4</text>
<text x="318.1" y="147.3">5</text>
<text x="318.1" y="144.8">6</text>
<text x="337.8" y="144.8">11</text>
<text x="337.8" y="147.3">13</text>
<text x="337.8" y="149.8">14</text>
<text x="105.4" y="151.1">30</text>
<text x="105.4" y="153.6">31</text>
<text x="184.1" y="153.6">86</text>
<text x="184.1" y="151.1">91</text>
<text x="208.5" y="153.6">9</text>
<text x="318.1" y="154.9">2</text>
<text x="318.1" y="152.4">3</text>
<text x="337.8" y="152.4">15</text>
<text x="337.8" y="154.9">16</text>
<text x="105.4" y="156.2">32</text>
<text x="105.4" y="158.7">33</text>
<text x="105.4" y="161.3">34</text>
<text x="184.1" y="156.2">87</text>
<text x="184.1" y="158.7">88</text>
<text x="184.1" y="161.3">89</text>
<text x="207.9" y="158.7">10</text>
<text x="219.6" y="156.2">8</text>
<text x="261.6" y="161.3">11</text>
<text x="262.2" y="156.2">2</text>
<text x="262.2" y="158.7">5</text>
<text x="317.5" y="160">23</text>
<text x="318.1" y="157.5">1</text>
<text x="337.8" y="157.5">17</text>
<text x="105.4" y="163.8">35</text>
<text x="105.4" y="166.3">36</text>
<text x="184.1" y="163.8">15</text>
<text x="184.1" y="166.3">40</text>
<text x="261.6" y="163.8">14</text>
<text x="282.5" y="162.5">4</text>
<text x="282.5" y="165.1">7</text>
<text x="282.5" y="167.6">9</text>
<text x="317.5" y="167.6">18</text>
<text x="317.5" y="165.1">19</text>
<text x="317.5" y="162.5">22</text>
<text x="105.4" y="168.9">37</text>
<text x="105.4" y="171.4">38</text>
<text x="184.1" y="168.9">65</text>
<text x="184.1" y="171.4">90</text>
<text x="261.6" y="174">10</text>
<text x="262.2" y="168.9">3</text>
<text x="262.2" y="171.4">6</text>
<text x="281.9" y="170.2">12</text>
<text x="317.5" y="170.2">20</text>
<text x="317.5" y="172.7">21</text>
<text x="115.5" y="179.1" transform="rotate(-90 115.5 179.1)">47</text>
<text x="118.1" y="179.1" transform="rotate(-90 118.1 179.1)">48</text>
<text x="120.6" y="179.1" transform="rotate(-90 120.6 179.1)">49</text>
<text x="123.2" y="179.1" transform="rotate(-90 123.2 179.1)">50</text>
<text x="125.7" y="179.1" transform="rotate(-90 125.7 179.1)">51</text>
<text x="128.2" y="179.1" transform="rotate(-90 128.2 179.1)">52</text>
<text x="130.8" y="179.1" transform="rotate(-90 130.8 179.1)">54</text>
<text x="133.3" y="179.1" transform="rotate(-90 133.3 179.1)">55</text>
<text x="135.9" y="179.1" transform="rotate(-90 135.9 179.1)">56</text>
<text x="138.4" y="179.1" transform="rotate(-90 138.4 179.1)">57</text>
<text x="140.9" y="179.1" transform="rotate(-90 140.9 179.1)">58</text>
<text x="143.5" y="179.1" transform="rotate(-90 143.5 179.1)">59</text>
<text x="146" y="179.1" transform="rotate(-90 146 179.1)">60</text>
<text x="148.6" y="179.1" transform="rotate(-90 148.6 179.1)">61</text>
<text x="151.1" y="179.1" transform="rotate(-90 151.1 179.1)">62</text>
<text x="153.6" y="179.1" transform="rotate(-90 153.6 179.1)">63</text>
<text x="156.2" y="179.1" transform="rotate(-90 156.2 179.1)">64</text>
<text x="158.7" y="179.1" transform="rotate(-90 158.7 179.1)">66</text>
<text x="161.3" y="179.1" transform="rotate(-90 161.3 179.1)">67</text>
<text x="163.8" y="179.1" transform="rotate(-90 163.8 179.1)">68</text>
<text x="166.3" y="179.1" transform="rotate(-90 166.3 179.1)">69</text>
<text x="168.9" y="179.1" transform="rotate(-90 168.9 179.1)">70</text>
<text x="171.4" y="179.1" transform="rotate(-90 171.4 179.1)">71</text>
<text x="174" y="179.1" transform="rotate(-90 174 179.1)">72</text>
<text x="176.5" y="179.1" transform="rotate(-90 176.5 179.1)">73</text>
<text x="261.6" y="176.5">13</text>
<text x="261.6" y="182.9">15</text>
<text x="262.2" y="180.3">1</text>
</g>
<g font-size="1.3" fill="#006464">
<text x="266.4" y="83.5">I0a</text>
<text x="276.3" y="79.7">J11</text>
<text x="188.1" y="89.9">74LS04</text>
<text x="266.4" y="86.1">I0b</text>
<text x="266.4" y="88.6">I0c</text>
<text x="277.1" y="89.9">Za</text>
<text x="322.3" y="89.9">A0</text>
<text x="323" y="86.1">HM6116P-3</text>
<text x="332.9" y="89.9">D0</text>
<text x="98.4" y="92.4">VCC</text>
<text x="189.2" y="92.4">H11E</text>
<text x="266.4" y="91.1">I0d</text>
<text x="277.1" y="92.4">Zb</text>
<text x="277.2" y="95">Zc</text>
<text x="322.3" y="95">A2</text>
<text x="322.3" y="92.4">A1</text>
<text x="332.9" y="92.4">D1</text>
<text x="332.9" y="95">D2</text>
<text x="266.4" y="96.2">I1a</text>
<text x="266.4" y="98.8">I1b</text>
<text x="266.4" y="101.3">I1c</text>
<text x="277.1" y="97.5">Zd</text>
<text x="322.3" y="100">A4</text>
<text x="322.3" y="97.5">A3</text>
<text x="332.9" y="97.5">D3</text>
<text x="332.9" y="100">D4</text>
<text x="266.4" y="103.8">I1d</text>
<text x="322.3" y="107.7">A7</text>
<text x="322.3" y="105.1">A6</text>
<text x="322.3" y="102.6">A5</text>
<text x="327.6" y="103.8">H9</text>
<text x="332.9" y="102.6">D5</text>
<text x="332.9" y="105.1">D6</text>
<text x="332.9" y="107.7">D7</text>
<text x="109.7" y="111.5">PR15</text>
<text x="116.5" y="112.4" transform="rotate(-90 116.5 112.4)">PR14</text>
<text x="119.1" y="112.4" transform="rotate(-90 119.1 112.4)">PR13</text>
<text x="121.6" y="112.4" transform="rotate(-90 121.6 112.4)">PR12</text>
<text x="124.2" y="112.4" transform="rotate(-90 124.2 112.4)">PR11</text>
<text x="126.7" y="112.4" transform="rotate(-90 126.7 112.4)">PR10</text>
<text x="129.2" y="112.4" transform="rotate(-90 129.2 112.4)">PR05</text>
<text x="131.8" y="112.4" transform="rotate(-90 131.8 112.4)">PR04</text>
<text x="134.3" y="112.4" transform="rotate(-90 134.3 112.4)">PR03</text>
<text x="136.9" y="112.4" transform="rotate(-90 136.9 112.4)">PR02</text>
<text x="139.4" y="112.4" transform="rotate(-90 139.4 112.4)">PR01</text>
<text x="141.9" y="112.4" transform="rotate(-90 141.9 112.4)">PR00</text>
<text x="144.5" y="109.9" transform="rotate(-90 144.5 109.9)">D0</text>
<text x="147" y="109.9" transform="rotate(-90 147 109.9)">D1</text>
<text x="149.6" y="109.9" transform="rotate(-90 149.6 109.9)">D2</text>
<text x="152.1" y="109.9" transform="rotate(-90 152.1 109.9)">D3</text>
<text x="154.6" y="109.9" transform="rotate(-90 154.6 109.9)">D4</text>
<text x="157.2" y="109.9" transform="rotate(-90 157.2 109.9)">D5</text>
<text x="159.7" y="109.7" transform="rotate(-90 159.7 109.7)">A0</text>
<text x="162.3" y="109.7" transform="rotate(-90 162.3 109.7)">A1</text>
<text x="164.8" y="109.7" transform="rotate(-90 164.8 109.7)">A2</text>
<text x="167.3" y="109.7" transform="rotate(-90 167.3 109.7)">A3</text>
<text x="169.9" y="110.8" transform="rotate(-90 169.9 110.8)">SEL</text>
<text x="172.4" y="111.7" transform="rotate(-90 172.4 111.7)">SDI0</text>
<text x="175" y="111.7" transform="rotate(-90 175 111.7)">SDI1</text>
<text x="177.5" y="111" transform="rotate(-90 177.5 111)">CLK</text>
<text x="178.5" y="111.5">VCC</text>
<text x="268.8" y="112.7">74LS157</text>
<text x="322.3" y="112.7">A9</text>
<text x="322.3" y="110.2">A8</text>
<text x="109.7" y="114">PR20</text>
<text x="109.7" y="116.5">PR21</text>
<text x="109.7" y="119.1">PR22</text>
<text x="178.5" y="119.1">VCC</text>
<text x="178.5" y="116.5">VCC</text>
<text x="178.5" y="114">VCC</text>
<text x="276.3" y="116.5">J10</text>
<text x="322.3" y="117.8">CS</text>
<text x="322.3" y="115.3">A10</text>
<text x="109.7" y="121.6">PR23</text>
<text x="109.7" y="124.2">PR24</text>
<text x="179" y="121.6">N.C</text>
<text x="179.7" y="124.2">CS</text>
<text x="266.4" y="120.4">I0a</text>
<text x="266.4" y="122.9">I0b</text>
<text x="266.4" y="125.4">I0c</text>
<text x="322.3" y="120.4">OE</text>
<text x="322.3" y="122.9">WR</text>
<text x="109.7" y="129.2">CI00</text>
<text x="109.7" y="131.8">CI01</text>
<text x="109.7" y="126.7">PR25</text>
<text x="177.1" y="131.8">CO02</text>
<text x="177.1" y="129.2">CO01</text>
<text x="177.1" y="126.7">CO00</text>
<text x="266.4" y="128">I0d</text>
<text x="277.1" y="126.7">Za</text>
<text x="277.1" y="129.2">Zb</text>
<text x="277.2" y="131.8">Zc</text>
<text x="109.7" y="134.3">CI02</text>
<text x="109.7" y="136.9">CI03</text>
<text x="144.1" y="134.3">K13</text>
<text x="177.1" y="136.9">CO04</text>
<text x="177.1" y="134.3">CO03</text>
<text x="266.4" y="133.1">I1a</text>
<text x="266.4" y="135.6">I1b</text>
<text x="277.1" y="134.3">Zd</text>
<text x="323" y="136.9">HM6116P-3</text>
<text x="109.7" y="139.4">CI04</text>
<text x="109.7" y="141.9">CI05</text>
<text x="177.1" y="141.9">CO06</text>
<text x="177.1" y="139.4">CO05</text>
<text x="266.4" y="138.1">I1c</text>
<text x="266.4" y="140.7">I1d</text>
<text x="322.3" y="143.2">A1</text>
<text x="322.3" y="140.7">A0</text>
<text x="332.9" y="140.7">D0</text>
<text x="332.9" y="143.2">D1</text>
<text x="109.7" y="144.5">CI06</text>
<text x="109.7" y="147">CI07</text>
<text x="109.7" y="149.6">CI08</text>
<text x="177.1" y="144.5">CO07</text>
<text x="177.1" y="149.6">CO09</text>
<text x="177.1" y="147">CO08</text>
<text x="268.8" y="149.6">74LS157</text>
<text x="322.3" y="148.3">A3</text>
<text x="322.3" y="145.8">A2</text>
<text x="332.9" y="145.8">D2</text>
<text x="332.9" y="148.3">D3</text>
<text x="109.7" y="152.1">CI10</text>
<text x="109.7" y="154.6">CI11</text>
<text x="177.1" y="154.6">SDO1</text>
<text x="177.1" y="152.1">CO10</text>
<text x="212.1" y="155.9">F18C</text>
<text x="276.9" y="153.4">J9</text>
<text x="322.3" y="155.9">A6</text>
<text x="322.3" y="153.4">A5</text>
<text x="322.3" y="150.8">A4</text>
<text x="327" y="154.6">H10</text>
<text x="332.9" y="150.8">D4</text>
<text x="332.9" y="153.4">D5</text>
<text x="332.9" y="155.9">D6</text>
<text x="109.7" y="157.2">CI12</text>
<text x="109.7" y="159.7">CI13</text>
<text x="177.1" y="157.2">SDO0</text>
<text x="178.1" y="159.7">BRIT</text>
<text x="211" y="158.5">74LS32</text>
<text x="266.4" y="157.2">I0a</text>
<text x="266.4" y="159.7">I0b</text>
<text x="322.3" y="158.5">A7</text>
<text x="322.3" y="161">A8</text>
<text x="332.9" y="158.5">D7</text>
<text x="109.7" y="162.3">CI14</text>
<text x="109.7" y="164.8">CI15</text>
<text x="109.7" y="167.3">CI16</text>
<text x="177.2" y="162.3">NCOL</text>
<text x="178.7" y="164.8">VSS</text>
<text x="178.7" y="167.3">VSS</text>
<text x="266.4" y="162.3">I0c</text>
<text x="266.4" y="164.8">I0d</text>
<text x="277.1" y="163.5">Za</text>
<text x="277.1" y="166.1">Zb</text>
<text x="322.3" y="166.1">A10</text>
<text x="322.3" y="163.5">A9</text>
<text x="109.7" y="169.9">CI17</text>
<text x="109.7" y="172.4">CI18</text>
<text x="178.7" y="169.9">VSS</text>
<text x="178.7" y="172.4">VSS</text>
<text x="266.4" y="169.9">I1a</text>
<text x="266.4" y="172.4">I1b</text>
<text x="277.1" y="171.2">Zd</text>
<text x="277.2" y="168.6">Zc</text>
<text x="322.3" y="168.6">CS</text>
<text x="322.3" y="171.2">OE</text>
<text x="322.3" y="173.7">WR</text>
<text x="116.5" y="174.8" transform="rotate(-90 116.5 174.8)">CI20</text>
<text x="119.1" y="174.8" transform="rotate(-90 119.1 174.8)">CI21</text>
<text x="121.6" y="174.8" transform="rotate(-90 121.6 174.8)">CI22</text>
<text x="124.2" y="174.8" transform="rotate(-90 124.2 174.8)">CI23</text>
<text x="126.7" y="174.8" transform="rotate(-90 126.7 174.8)">CI24</text>
<text x="129.2" y="174.8" transform="rotate(-90 129.2 174.8)">CI25</text>
<text x="131.8" y="174.8" transform="rotate(-90 131.8 174.8)">CI26</text>
<text x="134.3" y="174.8" transform="rotate(-90 134.3 174.8)">CI27</text>
<text x="136.9" y="174.8" transform="rotate(-90 136.9 174.8)">CI28</text>
<text x="139.4" y="174.8" transform="rotate(-90 139.4 174.8)">CI30</text>
<text x="141.9" y="174.8" transform="rotate(-90 141.9 174.8)">CI31</text>
<text x="144.5" y="174.8" transform="rotate(-90 144.5 174.8)">CI32</text>
<text x="147" y="174.8" transform="rotate(-90 147 174.8)">CI33</text>
<text x="149.6" y="174.8" transform="rotate(-90 149.6 174.8)">CI34</text>
<text x="152.1" y="174.8" transform="rotate(-90 152.1 174.8)">CI35</text>
<text x="154.6" y="174.8" transform="rotate(-90 154.6 174.8)">CI36</text>
<text x="157.2" y="174.8" transform="rotate(-90 157.2 174.8)">CI37</text>
<text x="159.7" y="174.8" transform="rotate(-90 159.7 174.8)">CI40</text>
<text x="162.3" y="174.8" transform="rotate(-90 162.3 174.8)">CI41</text>
<text x="164.8" y="174.8" transform="rotate(-90 164.8 174.8)">CI42</text>
<text x="167.3" y="174.8" transform="rotate(-90 167.3 174.8)">CI43</text>
<text x="169.9" y="174.8" transform="rotate(-90 169.9 174.8)">CI44</text>
<text x="172.4" y="174.8" transform="rotate(-90 172.4 174.8)">CI45</text>
<text x="175" y="174.8" transform="rotate(-90 175 174.8)">CI46</text>
<text x="177.5" y="174.8" transform="rotate(-90 177.5 174.8)">CI47</text>
<text x="266.4" y="175">I1c</text>
<text x="266.4" y="177.5">I1d</text>
<text x="268.8" y="186.4">74LS157</text>
<text x="186.1" y="196.6">VSS</text>
<text x="238.8" y="248.4">rgb</text>
<text x="240.2" y="252.4">CRAMCS</text>
<text x="240.2" y="255">RESET</text>
<text x="240.2" y="257.5">HBLANK</text>
<text x="269" y="255">GREEN</text>
<text x="270.4" y="257.5">BLUE</text>
<text x="271.5" y="252.4">RED</text>
<text x="240.2" y="262.6">MRD</text>
<text x="240.2" y="260.1">VBLANK</text>
<text x="240.2" y="265.1">OBJCLK6</text>
<text x="240.2" y="272.8">SHAD</text>
</g>
<g font-size="1.3" fill="#725600">
<text x="205.9" y="91.1">OBJCLK6</text>
<text x="195.8" y="124.2">PCUCS</text>
<text x="304.2" y="122.9">MCOWRL</text>
<text x="303.9" y="173.7">MCOWRH</text>
<text x="221.9" y="252.4">CRAMCS</text>
<text x="222.2" y="257.5">HBLANK</text>
<text x="223.7" y="255">RESET</text>
<text x="287.2" y="257.5">BLUE</text>
<text x="287.2" y="255">GREEN</text>
<text x="287.2" y="252.4">RED</text>
<text x="222.4" y="260.1">VBLANK</text>
<text x="225.5" y="262.6">MRD</text>
<text x="238.8" y="276.6">File: rgb.kicad_sch</text>
</g>
<g font-size="1.3" fill="#0000c2">
<text x="67.3" y="137.1">SCRA</text>
<text x="91.4" y="201.9">SCRB</text>
<text x="92.7" y="209.5">FIX</text>
</g>
<g font-size=".8" fill="#006464">
<text x="266.4" y="107.3">SELECT_A-B</text>
<text x="266.4" y="109.8">STROBE_G</text>
<text x="266.4" y="144.1">SELECT_A-B</text>
<text x="266.4" y="146.6">STROBE_G</text>
<text x="266.4" y="180.9">SELECT_A-B</text>
<text x="266.4" y="183.5">STROBE_G</text>
</g>
<g font-size=".8" fill="#840000">
<text x="326.1" y="104.7">MCM2018</text>
<text x="326.1" y="155.5">MCM2018</text>
</g>
</svg>
